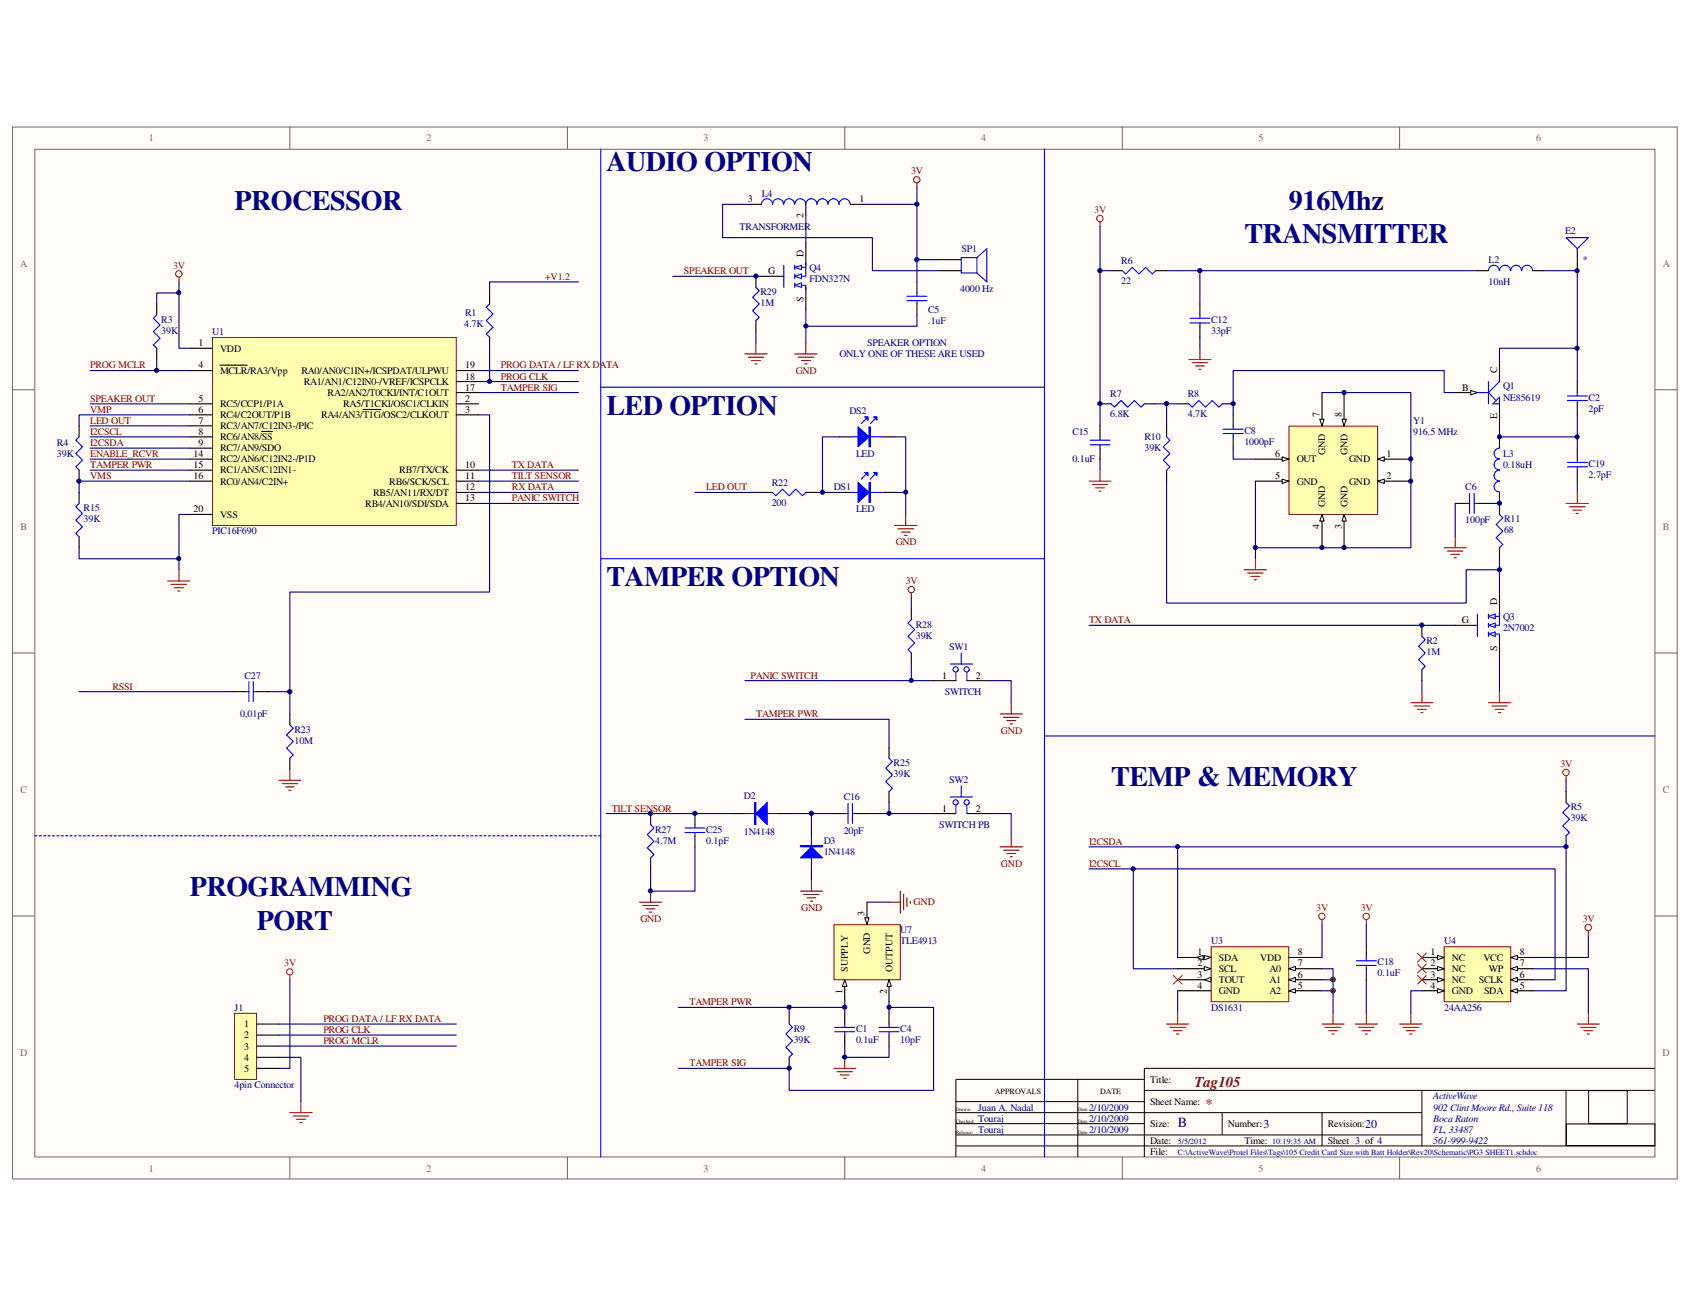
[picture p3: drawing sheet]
<svg xmlns="http://www.w3.org/2000/svg" width="279mm" height="216mm" viewBox="0 0 279 216" stroke-linecap="round" stroke-linejoin="round" font-family="sans-serif">
<path d="M2.1 21h275.2v173.9h-275.2z" fill="#fffcf8"/>
<path d="M2.1 21h275.2v173.9h-275.2z" fill="none" stroke="#696969" stroke-width=".17"/>
<path d="M5.8 24.7h267.8v166.6h-267.8z" fill="#fffcf8"/>
<g fill="none" stroke="#696969" stroke-width=".17">
<path d="M5.8 24.7h267.8v166.6h-267.8zM47.9 21v3.6M93.8 21v3.6M139.7 21v3.6M185.5 21v3.6M231.4 21v3.6M2.1 64.4h3.6M273.6 64.4h3.7M2.1 107.9h3.6M273.6 107.9h3.7M2.1 151.4h3.6M273.6 151.4h3.7"/>
<path d="M47.9 191.3v3.6M93.8 191.3v3.6M139.7 191.3v3.6M185.5 191.3v3.6M231.4 191.3v3.6"/>
</g>
<circle cx="220.4" cy="163.8" r=".35" fill="#000080"/>
<circle cx="220.4" cy="163.8" r=".35" fill="none" stroke="#000080" stroke-width=".17"/>
<circle cx="220.4" cy="161.9" r=".35" fill="#000080"/>
<circle cx="220.4" cy="161.9" r=".35" fill="none" stroke="#000080" stroke-width=".17"/>
<g fill="none" stroke="#000" stroke-width=".17">
<path d="M178.2 178.4v12.9M189.2 178.4h-31.2v12.9M273.6 176.6h-84.4v3.7M158 183.9h77.1M158 189.4h115.6M158 187.6h77.1M158 182.1h31.2M158 185.8h31.2M202.1 183.9v3.7M218.6 183.9v5.5M235.1 180.3v9.1M258.9 180.3h-69.7v11"/>
<path d="M259 185.8h14.6v3.6h-14.6zM262.6 180.3h6.4v5.5h-6.4zM273.6 180.3h-14.7v9.1"/>
</g>
<g fill="none" stroke="#000080" stroke-width=".18">
<path d="M198.4 44.7v5.5M198.4 55.8v1.8M181.9 75.9v1.8M192.9 66.8v3.6M203.9 74.1v1.8h3.7M260.8 79.5v1.9M240.6 83.2v5.5M246.1 83.2h1.8M235.1 112.5v1.8M247.9 108.8v5.5M194.7 140v18.3M218.6 152.8v5.5"/>
<path d="M194.7 163.8v3.7M218.6 162h1.8"/>
</g>
<path d="M192.9 70.4v1.8M192.9 77.7v1.8" fill="none" stroke="#000" stroke-width=".18"/>
<path d="M192.9 72.2l.5 .6-1.1 1.1 1.1 1.1-1.1 1.1 1.1 1.1-.5 .5" fill="none" stroke="#00f" stroke-width=".18"/>
<g fill="none" stroke="#bf0000" stroke-width=".18">
<path d="M181.9 36.7v.7M196.6 59.4h3.6M197.1 59.9h2.5M198.4 57.6v1.8M180 79.5h3.7M181.9 77.7v1.8M197.7 60.5h1.4M198.2 61h.3M180.6 80.1h2.5M181.1 80.6h1.5M181.7 81.2h.3M205.7 94.2h3.7"/>
<path d="M206.2 94.7h2.6M206.8 95.3h1.5M207.3 95.8h.4M207.6 92.4v1.8M238.8 90.6h3.6M239.3 91.1h2.6M239.9 91.7h1.4M240.4 92.2h.3M240.6 88.7v1.9M258.9 83.2h3.7M259.5 83.8h2.5M260 84.3h1.5"/>
<path d="M260.6 84.9h.3M260.8 81.4v1.8M233.3 116.2h3.6M233.8 116.7h2.5M234.4 117.3h1.4M234.9 117.8h.3M235.1 114.3v1.9M246.1 116.2h3.7M246.6 116.7h2.6M247.2 117.3h1.5M247.7 117.8h.4M247.9 114.3v1.9"/>
</g>
<circle cx="181.8" cy="36.1" r=".52" fill="none" stroke="#bf0000" stroke-width=".17"/>
<circle cx="220.4" cy="161.9" r=".35" fill="#800000"/>
<circle cx="220.4" cy="161.9" r=".35" fill="none" stroke="#800000" stroke-width=".17"/>
<path d="M218.6 163.8h1.8" fill="none" stroke="#000080" stroke-width=".18"/>
<circle cx="220.4" cy="163.8" r=".35" fill="#800000"/>
<circle cx="220.4" cy="163.8" r=".35" fill="none" stroke="#800000" stroke-width=".17"/>
<g fill="none" stroke="#bf0000" stroke-width=".17">
<circle cx="29.6" cy="45.3" r=".54"/>
<circle cx="258.9" cy="127.7" r=".52"/>
<circle cx="218.5" cy="151.5" r=".53"/>
<circle cx="225.9" cy="151.5" r=".52"/>
<circle cx="262.6" cy="153.3" r=".52"/>
<circle cx="47.9" cy="160.7" r=".52"/>
</g>
<g fill="none" stroke="#bf0000" stroke-width=".18">
<path d="M29.6 45.8v.8M27.7 96.1h3.7M28.3 96.6h2.6M28.8 97.2h1.5M29.4 97.7h.4M29.6 94.2v1.9M46.1 129h3.6M46.7 129.5h2.5M47.2 130.1h1.4M47.8 130.6h.3M47.9 127.2v1.8M258.9 128.3v.7"/>
<path d="M218.6 152.1v.7M225.9 152.1v.7M262.6 153.9v.7M47.9 161.2v.8M137.8 176.6h3.7M138.4 177.2h2.5M138.9 177.7h1.5M139.5 178.3h.3M139.7 174.8v1.8M192.9 169.3h3.7M193.4 169.8h2.6M194 170.4h1.5"/>
<path d="M194.5 170.9h.4M194.7 167.5v1.8M218.6 169.3h3.6M219.1 169.8h2.6M219.7 170.4h1.4M220.2 170.9h.4M220.4 167.5v1.8M224.1 169.3h3.7M224.6 169.8h2.6M225.2 170.4h1.4M225.7 170.9h.4M225.9 167.5v1.8"/>
<path d="M231.4 169.3h3.7M231.9 169.8h2.6M232.5 170.4h1.5M233 170.9h.4M233.3 167.5v1.8M260.8 169.3h3.6M261.3 169.8h2.6M261.9 170.4h1.4M262.4 170.9h.4M262.6 167.5v1.8M47.9 183.9h3.7M48.5 184.5h2.6"/>
<path d="M49 185h1.5M49.6 185.6h.4M49.7 182.1v1.8"/>
</g>
<g fill="none" stroke="#000080" stroke-width=".18">
<path d="M181.9 37.4v33M25.9 59.4v1.9M29.6 48.4h-3.7v1.8M29.6 46.6v11h1.8M192.9 44.7h51.4M255.3 44.7h5.5v12.9h-12.9v1.8M14.9 66.8h16.5M14.9 75.9h16.5M14.9 77.7h16.5M14.9 61.3h16.5M14.9 72.2h16.5M14.9 74.1h16.5"/>
<path d="M14.9 70.4h16.5M31.4 79.5h-18.3v1.9M31.4 68.6h-18.3v1.8M79.1 68.6h1.8v29.3h-33v20.1M79.1 77.7h16.5M79.1 61.3h16.5M79.1 63.1h16.5M79.1 79.5h16.5M79.1 64.9h16.5M192.9 79.5v20.2h49.5v-5.5h5.5M207.6 79.5v12.9M240.6 64.9h-1.8v-3.6h-34.9v7.3"/>
<path d="M247.9 70.4v1.8h12.9M260.8 68.6v5.5M13.1 90.6v1.8h16.5M31.4 85h-1.8v9.2M79.1 83.2h16.5M79.1 81.4h16.5M44.2 114.3h3.7M123.1 112.5h31.2M150.7 109.8v2.7M180 103.4h60.6M180 140h78.9v23.8h-5.5M258.9 129v1.9"/>
<path d="M180 143.6h77.1v18.4h-3.7M187.4 143.6v16.5h7.3M225.9 152.8v3.7M262.6 154.6v3.7h-9.2M46.1 174.8h3.6v7.3M46.1 169.3h29.3M46.1 171.1h29.3M46.1 172.9h29.3M47.9 162v14.6h-1.8M218.6 160.1h1.8v7.4M225.9 162v5.5M235.1 163.8h-1.8v3.7"/>
<path d="M253.4 160.1h9.2v7.4"/>
</g>
<path d="M25.9 50.2v1.9M25.9 57.6v1.8M13.1 70.4v1.8M13.1 77.7v1.8M13.1 81.4v1.8M13.1 88.7v1.9M150.7 100.6v1.8M150.7 107.9v1.9M130.5 167.5v1.8M130.5 174.8v1.8" fill="none" stroke="#000" stroke-width=".18"/>
<path d="M99.3 24.6v67.8h73.4M172.7 24.6v166.7M25.9 52.1l-.5 .5 1.1 1.1-1.1 1.1 1.1 1.1-1.1 1.1 .5 .6M13.1 72.2l-.6 .6 1.1 1.1-1.1 1.1 1.1 1.1-1.1 1.1 .6 .5M99.3 64h73.4M13.1 83.2l-.6 .6 1.1 1.1-1.1 1.1 1.1 1.1-1.1 1.1 .6 .5M99.3 92.4v98.9M150.7 102.4l-.6 .6 1.1 1.1-1.1 1.1 1.1 1.1-1.1 1.1 .6 .5M172.7 121.7h100.9M130.5 169.3l.5 .5-1.1 1.1 1.1 1.1-1.1 1.1 1.1 1.1-.5 .6" fill="none" stroke="#00f" stroke-width=".18"/>
<path d="M99.3 138.2h-93.6" fill="none" stroke="#00f" stroke-width=".18" stroke-dasharray=".4 .4"/>
<path d="M35.2 55.8h40.2v31.1h-40.2z" fill="#ffffb0"/>
<path d="M35.1 55.8h40.3v31.1h-40.3z" fill="none" stroke="#800000" stroke-width=".17"/>
<g fill="none" stroke="#000" stroke-width=".18">
<path d="M31.4 57.6h3.7M31.4 61.3h3.7M31.4 68.6h3.7M31.4 70.4h3.7M31.4 66.8h3.7M31.4 72.2h3.7M31.4 74.1h3.7M31.4 77.7h3.7M31.4 79.5h3.7M31.4 75.9h3.7M36.4 60.4h4.5M43.3 71.3h1.7"/>
<path d="M60 67.7h2.9M75.4 61.3h3.7M75.4 63.1h3.7M75.4 64.9h3.7M75.4 68.6h3.7M75.4 66.8h3.7M75.4 77.7h3.7M75.4 79.5h3.7M31.4 85h3.7M75.4 81.4h3.7M75.4 83.2h3.7"/>
</g>
<path d="M200.3 156.5h12.8v9.1h-12.8z" fill="#ffffb0"/>
<path d="M200.2 156.5h12.9v9.1h-12.9z" fill="none" stroke="#800000" stroke-width=".17"/>
<path d="M194.7 158.3h5.5" fill="none" stroke="#000" stroke-width=".18"/>
<path d="M199.1 157.9l1.1 .4-1.1 .4z" fill="#fffcf8"/>
<path d="M199.1 157.9l1.1 .4-1.1 .4z" fill="none" stroke="#000" stroke-width=".17"/>
<path d="M197.8 158.3l1.1-.4v.8z" fill="#fffcf8"/>
<path d="M197.8 158.3l1.1-.4v.8z" fill="none" stroke="#000" stroke-width=".17"/>
<path d="M194.7 160.1h5.5" fill="none" stroke="#000" stroke-width=".18"/>
<path d="M199.1 159.8l1.1 .3-1.1 .4z" fill="#fffcf8"/>
<path d="M199.1 159.8l1.1 .3-1.1 .4z" fill="none" stroke="#000" stroke-width=".17"/>
<path d="M194.7 162h5.5" fill="none" stroke="#000" stroke-width=".18"/>
<path d="M199.1 162l1.1-.4v.7z" fill="#fffcf8"/>
<path d="M199.1 162l1.1-.4v.7z" fill="none" stroke="#000" stroke-width=".17"/>
<path d="M194.7 163.8h5.5M213.1 163.8h5.5" fill="none" stroke="#000" stroke-width=".18"/>
<path d="M213.1 163.8l1.1-.4v.8z" fill="#fffcf8"/>
<path d="M213.1 163.8l1.1-.4v.8z" fill="none" stroke="#000" stroke-width=".17"/>
<path d="M213.1 162h5.5" fill="none" stroke="#000" stroke-width=".18"/>
<path d="M213.1 162l1.1-.4v.7z" fill="#fffcf8"/>
<path d="M213.1 162l1.1-.4v.7z" fill="none" stroke="#000" stroke-width=".17"/>
<path d="M213.1 160.1h5.5" fill="none" stroke="#000" stroke-width=".18"/>
<path d="M213.1 160.1l1.1-.3v.7z" fill="#fffcf8"/>
<path d="M213.1 160.1l1.1-.3v.7z" fill="none" stroke="#000" stroke-width=".17"/>
<path d="M213.1 158.3h5.5" fill="none" stroke="#000" stroke-width=".18"/>
<path d="M194 161.2l1.5 1.5M195.5 161.2l-1.5 1.5" fill="none" stroke="#f00" stroke-width=".17"/>
<path d="M238.8 156.5h11v9.1h-11z" fill="#ffffb0"/>
<path d="M238.8 156.5h11v9.1h-11z" fill="none" stroke="#800000" stroke-width=".17"/>
<path d="M235.1 158.3h3.7" fill="none" stroke="#000" stroke-width=".18"/>
<path d="M237.7 157.9l1.1 .4-1.1 .4z" fill="#fffcf8"/>
<path d="M237.7 157.9l1.1 .4-1.1 .4z" fill="none" stroke="#000" stroke-width=".17"/>
<path d="M235.1 160.1h3.7" fill="none" stroke="#000" stroke-width=".18"/>
<path d="M237.7 159.8l1.1 .3-1.1 .4z" fill="#fffcf8"/>
<path d="M237.7 159.8l1.1 .3-1.1 .4z" fill="none" stroke="#000" stroke-width=".17"/>
<path d="M235.1 162h3.7" fill="none" stroke="#000" stroke-width=".18"/>
<path d="M237.7 161.6l1.1 .4-1.1 .3z" fill="#fffcf8"/>
<path d="M237.7 161.6l1.1 .4-1.1 .3z" fill="none" stroke="#000" stroke-width=".17"/>
<path d="M235.1 163.8h3.7" fill="none" stroke="#000" stroke-width=".18"/>
<path d="M237.7 163.4l1.1 .4-1.1 .4z" fill="#fffcf8"/>
<path d="M237.7 163.4l1.1 .4-1.1 .4z" fill="none" stroke="#000" stroke-width=".17"/>
<path d="M249.8 163.8h3.6" fill="none" stroke="#000" stroke-width=".18"/>
<path d="M249.8 163.8l1.1-.4v.8z" fill="#fffcf8"/>
<path d="M249.8 163.8l1.1-.4v.8z" fill="none" stroke="#000" stroke-width=".17"/>
<path d="M249.8 162h3.6" fill="none" stroke="#000" stroke-width=".18"/>
<path d="M249.8 162l1.1-.4v.7z" fill="#fffcf8"/>
<path d="M249.8 162l1.1-.4v.7z" fill="none" stroke="#000" stroke-width=".17"/>
<path d="M249.8 160.1h3.6" fill="none" stroke="#000" stroke-width=".18"/>
<path d="M249.8 160.1l1.1-.3v.7z" fill="#fffcf8"/>
<path d="M249.8 160.1l1.1-.3v.7z" fill="none" stroke="#000" stroke-width=".17"/>
<path d="M249.8 158.3h3.6" fill="none" stroke="#000" stroke-width=".18"/>
<path d="M249.8 158.3l1.1-.4v.8z" fill="#fffcf8"/>
<path d="M249.8 158.3l1.1-.4v.8z" fill="none" stroke="#000" stroke-width=".17"/>
<path d="M234.4 159.4l1.4 1.5M234.4 157.6l1.4 1.4M235.8 159.4l-1.4 1.5M235.8 157.6l-1.4 1.4M234.4 161.2l1.4 1.5M235.8 161.2l-1.4 1.5" fill="none" stroke="#f00" stroke-width=".17"/>
<path d="M258.9 130.9v1.8M258.9 138.2v1.8M225.9 156.5v1.8M225.9 160.1v1.9" fill="none" stroke="#000" stroke-width=".18"/>
<path d="M258.9 132.7l.6 .5-1.1 1.1 1.1 1.1-1.1 1.1 1.1 1.1-.6 .6M224.2 159.6h3.3M224.2 158.8h3.3M225.9 158.3v.5M225.9 159.6v.5" fill="none" stroke="#00f" stroke-width=".18"/>
<path d="M213.1 70.5h14.7v14.5h-14.7z" fill="#ffffb0"/>
<path d="M213.1 70.4h14.7v14.6h-14.7z" fill="none" stroke="#800000" stroke-width=".17"/>
<path d="M227.8 75.9h5.5" fill="none" stroke="#000" stroke-width=".18"/>
<path d="M227.8 75.9l1.1-.4v.7z" fill="#fffcf8"/>
<path d="M227.8 75.9l1.1-.4v.7z" fill="none" stroke="#000" stroke-width=".17"/>
<path d="M227.8 79.5h5.5" fill="none" stroke="#000" stroke-width=".18"/>
<path d="M227.8 79.5l1.1-.3v.7z" fill="#fffcf8"/>
<path d="M227.8 79.5l1.1-.3v.7z" fill="none" stroke="#000" stroke-width=".17"/>
<path d="M222.2 85v5.6" fill="none" stroke="#000" stroke-width=".18"/>
<path d="M222.2 85l.4 1.1h-.7z" fill="#fffcf8"/>
<path d="M222.2 85l.4 1.1h-.7z" fill="none" stroke="#000" stroke-width=".17"/>
<path d="M218.6 85v5.6" fill="none" stroke="#000" stroke-width=".18"/>
<path d="M218.6 85l.3 1.1h-.7z" fill="#fffcf8"/>
<path d="M218.6 85l.3 1.1h-.7z" fill="none" stroke="#000" stroke-width=".17"/>
<path d="M207.6 79.5h5.5" fill="none" stroke="#000" stroke-width=".18"/>
<path d="M212 79.2l1.1 .3-1.1 .4z" fill="#fffcf8"/>
<path d="M212 79.2l1.1 .3-1.1 .4z" fill="none" stroke="#000" stroke-width=".17"/>
<path d="M207.6 75.9h5.5" fill="none" stroke="#000" stroke-width=".18"/>
<path d="M212 75.5l1.1 .4-1.1 .3z" fill="#fffcf8"/>
<path d="M212 75.5l1.1 .4-1.1 .3z" fill="none" stroke="#000" stroke-width=".17"/>
<path d="M218.6 64.9v5.5" fill="none" stroke="#000" stroke-width=".18"/>
<path d="M218.2 69.3h.7l-.3 1.1z" fill="#fffcf8"/>
<path d="M218.2 69.3h.7l-.3 1.1z" fill="none" stroke="#000" stroke-width=".17"/>
<path d="M222.2 64.9v5.5" fill="none" stroke="#000" stroke-width=".18"/>
<path d="M221.9 69.3h.7l-.4 1.1z" fill="#fffcf8"/>
<path d="M221.9 69.3h.7l-.4 1.1z" fill="none" stroke="#000" stroke-width=".17"/>
<path d="M260.8 57.6v5.5M218.6 64.9h14.7v25.7h-25.7M247.9 92.4v5.5" fill="none" stroke="#000080" stroke-width=".18"/>
<g fill="none" stroke="#000" stroke-width=".18">
<path d="M183.7 44.7h1.8M191.1 44.7h1.8M198.4 50.2v1.9M198.4 53.9v1.9M181.9 70.4v1.8M181.9 74.1v1.8M181.9 66.8h1.8M189.2 66.8h1.9M194.7 66.8h1.9M202.1 66.8h1.8M203.9 68.6v1.8M203.9 72.2v1.9"/>
<path d="M240.6 64.9h3.7M247.9 72.2v1.9M260.8 63.1v1.8M260.8 66.8v1.8M260.8 74.1v1.8M260.8 77.7v1.8M240.6 83.2h1.8M244.3 83.2h1.8M247.9 81.4v3.6M247.9 90.6v1.8M247.9 97.9v3.6M235.1 103.4v1.8"/>
<path d="M235.1 110.7v1.8M240.6 103.4h3.7M247.9 105.2v3.6"/>
</g>
<g fill="none" stroke="#00f" stroke-width=".18">
<path d="M185.5 44.7l.6 .6 1.1-1.1 1.1 1.1 1.1-1.1 1.1 1.1 .6-.6M196.7 53.4h3.3M196.7 52.6h3.3M198.4 52.1v.5M198.4 53.4v.5M180.2 73.5h3.3M180.2 72.8h3.3M181.9 72.2v.6M181.9 73.5v.6M183.7 66.8l.5 .5 1.1-1.1 1.1 1.1 1.1-1.1 1.1 1.1 .6-.5M196.6 66.8l.5 .5 1.1-1.1 1.1 1.1 1.1-1.1 1.1 1.1 .6-.5M202.2 71.7h3.3"/>
<path d="M202.2 71h3.3M203.9 70.4v.6M203.9 71.7v.5M247.9 79.5a.89 .89 0 0 0-.9 .9 .89 .89 0 0 0 .9 .9M247.9 77.7a.89 .89 0 0 0-.9 .9 .89 .89 0 0 0 .9 .9M247.9 75.9a.89 .89 0 0 0-.9 .9 .89 .89 0 0 0 .9 .9M247.9 74.1a.89 .89 0 0 0-.9 .9 .89 .89 0 0 0 .9 .9M259.1 66.2h3.3M259.1 65.4h3.3M259.1 77.2h3.3M259.1 76.5h3.3M260.8 64.9v.5"/>
<path d="M260.8 66.2v.6M260.8 75.9v.6M260.8 77.2v.5M242.4 83.2h.6M243 81.6v3.3M243.7 83.2h.6M243.7 81.6v3.3M247.9 85l.6 .6-1.1 1.1 1.1 1.1-1.1 1.1 1.1 1.1-.6 .6M235.1 105.2l.5 .5-1.1 1.1 1.1 1.1-1.1 1.2 1.1 1.1-.5 .5M244.3 101.5v3.7M246.1 104.8l1.1-.3v.7zM246.1 101.9l1.1-.4v.8z"/>
<path d="M246.1 103.4l1.1-.4v.7zM246.1 101.5v.8M246.1 103v.7M246.1 104.5v.7M247.2 104.8h.7v.8M247.9 101.2v.7h-.7M247.9 101.9v1.5h-.7"/>
</g>
<path d="M243.2 64.6l1.1 .3-1.1 .4z" fill="#fffcf8"/>
<path d="M243.2 64.6l1.1 .3-1.1 .4z" fill="none" stroke="#000" stroke-width=".17"/>
<path d="M244.3 44.7h1.8M247.9 59.4v3.7M253.4 44.7h1.9M247.9 66.8v3.6M38.7 114.3h1.9M42.4 114.3h1.8M47.9 118v1.8M47.9 125.3v1.9" fill="none" stroke="#000" stroke-width=".18"/>
<g fill="none" stroke="#00f" stroke-width=".18">
<path d="M246.1 44.7a.89 .89 0 0 1 .9-.8 .89 .89 0 0 1 .9 .8M247.9 44.7a.91 .91 0 0 1 .9-.8 .91 .91 0 0 1 .9 .8M249.8 44.7a.89 .89 0 0 1 .9-.8 .89 .89 0 0 1 .8 .8M251.6 44.7a.89 .89 0 0 1 .9-.8 .89 .89 0 0 1 .9 .8M244.3 64.9h1.8M246.1 64.9l1.3 1.3M246.1 63.1v3.7M246.8 66.8l1.1-1.1v1.1zM247.9 63.1l-1.8 1.8M40.6 114.3h.5M41.1 112.7v3.3M41.9 114.3h.5"/>
<path d="M41.9 112.7v3.3M47.9 119.8l.6 .6-1.1 1.1 1.1 1.1-1.1 1.1 1.1 1.1-.6 .5"/>
</g>
<path d="M38.8 167.6h3.6v10.8h-3.6z" fill="#ffffb0"/>
<path d="M38.8 167.5h3.6v10.9h-3.6z" fill="none" stroke="#800000" stroke-width=".17"/>
<path d="M138.7 81.4h1.9M146.1 81.4h1.8M42.4 169.3h3.7M42.4 171.1h3.7M42.4 172.9h3.7M42.4 174.8h3.7M42.4 176.6h3.7M147 167.5v1.8M147 171.1v1.8" fill="none" stroke="#000" stroke-width=".18"/>
<path d="M143.1 78.4l-.7 .8M144.6 78.4l-.7 .8M140.6 81.4h5.5M145.3 170.6h3.3M145.3 169.8h3.3M147 169.3v.5M147 170.6v.5" fill="none" stroke="#00f" stroke-width=".18"/>
<path d="M181.9 44.7h1.8M191.1 66.8h3.6M147 166.5h7.3v13.8h-23.8v-3.7h-18.4" fill="none" stroke="#000080" stroke-width=".18"/>
<path d="M141.9 79.8l1.8 1.6-1.8 1.7z" fill="#00f"/>
<path d="M141.9 79.8l1.8 1.6-1.8 1.7zM143.7 79.8h.2v3.3h-.2z" fill="none" stroke="#00f" stroke-width=".18"/>
<path d="M143.8 79.8v3.3" fill="none" stroke="#00f" stroke-width=".21"/>
<path d="M144.4 78.1h.6v.6z" fill="#00f"/>
<path d="M144.4 78.1h.6v.6z" fill="none" stroke="#00f" stroke-width=".18"/>
<path d="M143 78.1h.5v.6z" fill="#00f"/>
<g fill="none" stroke="#00f" stroke-width=".18">
<path d="M143 78.1h.5v.6zM127.7 81.4l.6 .6 1.1-1.1 1.1 1.1 1.1-1.1 1.1 1.1 .5-.6M157.1 109.8h3.7M158 111.2v1.3M158.9 107.9v1.9M159.9 111.2v1.3M113.2 137.6h3.3M113.2 136.9h3.3M114.9 136.3v.6M114.9 137.6v.6M132.3 139.8h3.7v.2h-3.7zM134.2 138.2v5.4"/>
<path d="M139.7 134.5h.5M140.2 132.8v3.3M140.9 134.5h.6M140.9 132.8v3.3M147 125.3l.5 .6-1.1 1.1 1.1 1.1-1.1 1.1 1.1 1.1-.5 .6M157.1 131.7h3.7M158 133.1v1.4M158.9 129.9v1.8M159.9 133.1v1.4"/>
<circle cx="158" cy="110.7" r=".42"/>
<circle cx="159.8" cy="110.7" r=".42"/>
<circle cx="158" cy="132.6" r=".43"/>
<circle cx="159.8" cy="132.6" r=".43"/>
</g>
<g fill="none" stroke="#000" stroke-width=".18">
<path d="M125.9 81.4h1.8M133.2 81.4h1.9M154.3 112.5h3.7M159.9 112.5h3.6M114.9 134.5v1.8M114.9 138.2v1.8M134.2 136.3v1.9M137.8 134.5h1.9M141.5 134.5h1.8M147 123.5v1.8M147 130.9v1.8M154.3 134.5h3.7"/>
<path d="M159.9 134.5h3.6M134.2 143.6v1.9"/>
</g>
<path d="M114.9 81.4h11M135.1 81.4h3.6M147.9 81.4h1.8v3.6M123.1 118.9h23.9v4.6M163.5 112.5h3.7v3.7M143.3 134.5h11M147 132.7v1.8M163.5 134.5h3.7v3.7" fill="none" stroke="#000080" stroke-width=".18"/>
<g fill="none" stroke="#800000" stroke-width=".18">
<path d="M147.9 86.9h3.7M148.5 87.4h2.5M149 88h1.5M149.6 88.5h.3M149.7 85v1.9M165.4 118h3.6M165.9 118.6h2.6M166.5 119.1h1.4M167 119.7h.4M167.2 116.2v1.8M165.4 140h3.6M167.2 138.2v1.8"/>
<path d="M165.9 140.5h2.6M166.5 141.1h1.4M167 141.6h.4"/>
</g>
<path d="M132.3 139.9h3.7" fill="none" stroke="#00f" stroke-width=".21"/>
<path d="M132.3 141.8l1.9-1.8 1.8 1.8z" fill="#00f"/>
<path d="M123.1 134.5h5.6M124.8 132.7h.2v3.6h-.2zM132.3 141.8l1.9-1.8 1.8 1.8z" fill="none" stroke="#00f" stroke-width=".18"/>
<path d="M121.3 134.5h1.8M128.7 134.5h1.8" fill="none" stroke="#000" stroke-width=".18"/>
<path d="M124.9 132.7v3.6" fill="none" stroke="#00f" stroke-width=".17"/>
<path d="M125 134.5l1.8-1.8v3.6z" fill="#00f"/>
<path d="M107.6 136.3l.5 .6-1.1 1.1 1.1 1.1-1.1 1.1 1.1 1.1-.5 .5M125 134.5l1.8-1.8v3.6z" fill="none" stroke="#00f" stroke-width=".18"/>
<path d="M107.6 134.5v1.8M107.6 141.8v1.8" fill="none" stroke="#000" stroke-width=".18"/>
<path d="M100.2 134.5h21.1M114.9 140v7.3h-7.3v-3.7M130.5 134.5h7.3M134.2 134.5v1.8" fill="none" stroke="#000080" stroke-width=".18"/>
<path d="M105.7 149.1h3.7M106.3 149.7h2.5M106.8 150.2h1.5M107.4 150.8h.3M107.6 147.3v1.8M132.3 147.3h3.7M132.9 147.9h2.5M133.4 148.4h1.5M134 149h.3M134.2 145.5v1.8" fill="none" stroke="#800000" stroke-width=".18"/>
<path d="M137.9 152.9h10.9v9.1h-10.9z" fill="#ffffb0"/>
<path d="M137.9 152.9h10.9v9.1h-10.9z" fill="none" stroke="#800000" stroke-width=".17"/>
<path d="M139.7 162v3.6" fill="none" stroke="#000" stroke-width=".18"/>
<path d="M139.7 162l.3 1.1h-.7z" fill="#fffcf8"/>
<path d="M139.7 162l.3 1.1h-.7z" fill="none" stroke="#000" stroke-width=".17"/>
<path d="M147 162v3.6" fill="none" stroke="#000" stroke-width=".18"/>
<path d="M147 162l.4 1.1h-.8z" fill="#fffcf8"/>
<path d="M147 162l.4 1.1h-.8z" fill="none" stroke="#000" stroke-width=".17"/>
<path d="M143.3 149.1v3.7" fill="none" stroke="#000" stroke-width=".18"/>
<path d="M143 151.7h.7l-.4 1.1z" fill="#fffcf8"/>
<path d="M143 151.7h.7l-.4 1.1z" fill="none" stroke="#000" stroke-width=".17"/>
<path d="M260.8 41.1v3.6M138.7 72.2h1.9M146.1 72.2h1.8M139.7 167.5v1.8M139.7 171.1v1.8" fill="none" stroke="#000" stroke-width=".18"/>
<path d="M258.9 39.3h3.7l-1.8 1.8zM140.6 72.2h5.5M143.1 69.3l-.7 .7M144.6 69.3l-.7 .7M138 170.6h3.3M138 169.8h3.3M139.7 169.3v.5M139.7 170.6v.5" fill="none" stroke="#00f" stroke-width=".18"/>
<path d="M150.7 98.8v1.8M143.3 149.1h3.7M112.1 166.5h27.6M130.5 166.5v1M139.7 172.9v1.9h7.3v-1.9M139.7 165.6v1.9M147 165.6v1.9" fill="none" stroke="#000080" stroke-width=".18"/>
<path d="M150.7 98v.8M147 149.1h1.8M148.8 147.3v3.7M149.4 147.9v2.5M149.9 148.4v1.5M150.5 149v.3" fill="none" stroke="#800000" stroke-width=".18"/>
<circle cx="150.7" cy="97.5" r=".52" fill="none" stroke="#800000" stroke-width=".17"/>
<path d="M141.9 70.6l1.8 1.6-1.8 1.7z" fill="#00f"/>
<path d="M141.9 70.6l1.8 1.6-1.8 1.7zM143.7 70.6h.2v3.3h-.2z" fill="none" stroke="#00f" stroke-width=".18"/>
<path d="M143.8 70.6v3.3" fill="none" stroke="#00f" stroke-width=".21"/>
<path d="M144.4 68.9h.6v.6z" fill="#00f"/>
<path d="M144.4 68.9h.6v.6z" fill="none" stroke="#00f" stroke-width=".18"/>
<path d="M143 68.9h.5v.6z" fill="#00f"/>
<g fill="none" stroke="#00f" stroke-width=".18">
<path d="M125.9 33.8a.91 .91 0 0 1 .9-.9 .91 .91 0 0 1 .9 .9 .91 .91 0 0 1 .9-.9 .91 .91 0 0 1 .9 .9M129.6 33.8a.89 .89 0 0 1 .9-.9 .89 .89 0 0 1 .9 .9M131.4 33.8a.91 .91 0 0 1 .9-.9 .91 .91 0 0 1 .9 .9 .91 .91 0 0 1 .9-.9 .91 .91 0 0 1 .9 .9M135.1 33.8a.9 .9 0 0 1 .9-.9 .9 .9 0 0 1 .9 .9M136.9 33.8a.91 .91 0 0 1 .9-.9 .91 .91 0 0 1 .9 .9 .91 .91 0 0 1 .9-.9 .91 .91 0 0 1 .9 .9M80.9 50.2l-.5 .6 1.1 1.1-1.1 1.1 1.1 1.1-1.1 1.1 .5 .6M125 47.5l.5 .5-1.1 1.1 1.1 1.1-1.1 1.2 1.1 1.1-.5 .5M129.6 43.9v3.6M131.4 47.2l1.1-.4v.7zM131.4 44.2l1.1-.3v.7zM131.4 45.7l1.1-.4v.8zM131.4 43.9v.7"/>
<path d="M131.4 45.3v.8M131.4 46.8v.7M132.5 47.2h.7v.7M133.2 43.5v.7h-.7M133.2 44.2v1.5h-.7M149.9 49.7h3.3M149.9 49h3.3M151.6 48.4v.6M151.6 49.7v.5M161.5 42.6l1.7-1.5v5.5l-1.7-1.5M161.5 42.6v2.5M161.5 42.6h-2.6v2.5h2.6"/>
<path d="M143 68.9h.5v.6z"/>
</g>
<g fill="none" stroke="#000080" stroke-width=".18">
<path d="M124.1 33.8h-4.6v5.5h24.7v5.4h11.1M133.2 35.6v4.6M142.4 33.8h9.2M151.6 31v11.9h3.7M80.9 57.6v5.5M95.6 46.6h-14.7v1.8M111.2 45.7h14.7M125 54.8v1.9M133.2 51.2v2.7M151.6 52.1v1.8h-18.4v2.8M151.6 42.9v3.7M138.7 72.2h-2.7v9.2"/>
<path d="M147.9 72.2h1.8v9.2M13.1 114.3h25.6"/>
</g>
<g fill="none" stroke="#000" stroke-width=".18">
<path d="M124.1 33.8h1.8M133.2 33.8v1.8M140.6 33.8h1.8M80.9 48.4v1.8M80.9 55.8v1.8M125 45.7v1.8M125 53v1.8M125.9 45.7h3.7M133.2 40.2v3.7M133.2 47.5v3.7M151.6 46.6v1.8M151.6 50.2v1.9"/>
<path d="M155.3 42.9h3.6M155.3 44.7h3.6"/>
</g>
<circle cx="151.6" cy="29.7" r=".53" fill="none" stroke="#800000" stroke-width=".17"/>
<path d="M151.6 30.3v.7M131.4 58.5h3.7M132 59.1h2.5M132.5 59.6h1.5M133.2 56.7v1.8M133.1 60.2h.3" fill="none" stroke="#800000" stroke-width=".18"/>
<path d="M123.1 58.5h3.7M123.7 59.1h2.6M124.2 59.6h1.5M125 56.7v1.8M124.8 60.2h.4" fill="none" stroke="#bf0000" stroke-width=".18"/>
<circle cx="13" cy="79.5" r=".34" fill="#000080"/>
<circle cx="13" cy="79.5" r=".34" fill="none" stroke="#000080" stroke-width=".17"/>
<circle cx="25.9" cy="61.2" r=".34" fill="#000080"/>
<circle cx="25.9" cy="61.2" r=".34" fill="none" stroke="#000080" stroke-width=".17"/>
<circle cx="29.6" cy="92.3" r=".34" fill="#000080"/>
<circle cx="29.6" cy="92.3" r=".34" fill="none" stroke="#000080" stroke-width=".17"/>
<circle cx="29.6" cy="48.4" r=".34" fill="#000080"/>
<circle cx="29.6" cy="48.4" r=".34" fill="none" stroke="#000080" stroke-width=".17"/>
<circle cx="47.9" cy="114.3" r=".35" fill="#000080"/>
<circle cx="47.9" cy="114.3" r=".35" fill="none" stroke="#000080" stroke-width=".17"/>
<circle cx="80.9" cy="63" r=".34" fill="#000080"/>
<circle cx="80.9" cy="63" r=".34" fill="none" stroke="#000080" stroke-width=".17"/>
<circle cx="107.5" cy="147.3" r=".34" fill="#000080"/>
<circle cx="107.5" cy="147.3" r=".34" fill="none" stroke="#000080" stroke-width=".17"/>
<circle cx="107.5" cy="134.5" r=".34" fill="#000080"/>
<circle cx="107.5" cy="134.5" r=".34" fill="none" stroke="#000080" stroke-width=".17"/>
<circle cx="114.9" cy="134.5" r=".35" fill="#000080"/>
<circle cx="114.9" cy="134.5" r=".35" fill="none" stroke="#000080" stroke-width=".17"/>
<circle cx="125" cy="45.6" r=".34" fill="#000080"/>
<circle cx="125" cy="45.6" r=".34" fill="none" stroke="#000080" stroke-width=".17"/>
<circle cx="130.5" cy="176.6" r=".34" fill="#000080"/>
<circle cx="130.5" cy="176.6" r=".34" fill="none" stroke="#000080" stroke-width=".17"/>
<circle cx="130.5" cy="166.5" r=".34" fill="#000080"/>
<circle cx="130.5" cy="166.5" r=".34" fill="none" stroke="#000080" stroke-width=".17"/>
<circle cx="133.2" cy="53.9" r=".34" fill="#000080"/>
<circle cx="133.2" cy="53.9" r=".34" fill="none" stroke="#000080" stroke-width=".17"/>
<circle cx="134.1" cy="134.5" r=".35" fill="#000080"/>
<circle cx="134.1" cy="134.5" r=".35" fill="none" stroke="#000080" stroke-width=".17"/>
<circle cx="136" cy="81.4" r=".34" fill="#000080"/>
<circle cx="136" cy="81.4" r=".34" fill="none" stroke="#000080" stroke-width=".17"/>
<circle cx="139.7" cy="174.8" r=".34" fill="#000080"/>
<circle cx="139.7" cy="174.8" r=".34" fill="none" stroke="#000080" stroke-width=".17"/>
<circle cx="139.6" cy="166.5" r=".35" fill="#000080"/>
<circle cx="139.6" cy="166.5" r=".35" fill="none" stroke="#000080" stroke-width=".17"/>
<circle cx="147" cy="166.5" r=".34" fill="#000080"/>
<circle cx="147" cy="166.5" r=".34" fill="none" stroke="#000080" stroke-width=".17"/>
<circle cx="147" cy="134.5" r=".34" fill="#000080"/>
<circle cx="147" cy="134.5" r=".34" fill="none" stroke="#000080" stroke-width=".17"/>
<circle cx="149.7" cy="81.4" r=".33" fill="#000080"/>
<circle cx="149.7" cy="81.4" r=".33" fill="none" stroke="#000080" stroke-width=".17"/>
<circle cx="150.7" cy="112.5" r=".34" fill="#000080"/>
<circle cx="150.7" cy="112.5" r=".34" fill="none" stroke="#000080" stroke-width=".17"/>
<circle cx="151.6" cy="42.9" r=".35" fill="#000080"/>
<circle cx="151.6" cy="42.9" r=".35" fill="none" stroke="#000080" stroke-width=".17"/>
<circle cx="151.6" cy="33.7" r=".35" fill="#000080"/>
<circle cx="151.6" cy="33.7" r=".35" fill="none" stroke="#000080" stroke-width=".17"/>
<circle cx="181.9" cy="66.7" r=".34" fill="#000080"/>
<circle cx="181.9" cy="66.7" r=".34" fill="none" stroke="#000080" stroke-width=".17"/>
<circle cx="181.9" cy="44.7" r=".35" fill="#000080"/>
<circle cx="181.9" cy="44.7" r=".35" fill="none" stroke="#000080" stroke-width=".17"/>
<circle cx="187.4" cy="143.6" r=".35" fill="#000080"/>
<circle cx="187.4" cy="143.6" r=".35" fill="none" stroke="#000080" stroke-width=".17"/>
<circle cx="192.9" cy="66.7" r=".34" fill="#000080"/>
<circle cx="192.9" cy="66.7" r=".34" fill="none" stroke="#000080" stroke-width=".17"/>
<circle cx="194.7" cy="140" r=".34" fill="#000080"/>
<circle cx="194.7" cy="140" r=".34" fill="none" stroke="#000080" stroke-width=".17"/>
<circle cx="198.4" cy="44.7" r=".35" fill="#000080"/>
<circle cx="198.4" cy="44.7" r=".35" fill="none" stroke="#000080" stroke-width=".17"/>
<circle cx="203.9" cy="66.7" r=".34" fill="#000080"/>
<circle cx="203.9" cy="66.7" r=".34" fill="none" stroke="#000080" stroke-width=".17"/>
<circle cx="207.5" cy="90.5" r=".35" fill="#000080"/>
<circle cx="207.5" cy="90.5" r=".35" fill="none" stroke="#000080" stroke-width=".17"/>
<circle cx="218.6" cy="90.5" r=".35" fill="#000080"/>
<circle cx="218.6" cy="90.5" r=".35" fill="none" stroke="#000080" stroke-width=".17"/>
<circle cx="222.2" cy="90.5" r=".34" fill="#000080"/>
<circle cx="222.2" cy="90.5" r=".34" fill="none" stroke="#000080" stroke-width=".17"/>
<circle cx="222.2" cy="64.9" r=".34" fill="#000080"/>
<circle cx="222.2" cy="64.9" r=".34" fill="none" stroke="#000080" stroke-width=".17"/>
<circle cx="233.2" cy="79.5" r=".34" fill="#000080"/>
<circle cx="233.2" cy="79.5" r=".34" fill="none" stroke="#000080" stroke-width=".17"/>
<circle cx="233.2" cy="75.9" r=".34" fill="#000080"/>
<circle cx="233.2" cy="75.9" r=".34" fill="none" stroke="#000080" stroke-width=".17"/>
<circle cx="235.1" cy="103.3" r=".35" fill="#000080"/>
<circle cx="235.1" cy="103.3" r=".35" fill="none" stroke="#000080" stroke-width=".17"/>
<circle cx="247.9" cy="94.2" r=".34" fill="#000080"/>
<circle cx="247.9" cy="94.2" r=".34" fill="none" stroke="#000080" stroke-width=".17"/>
<circle cx="247.9" cy="83.2" r=".34" fill="#000080"/>
<circle cx="247.9" cy="83.2" r=".34" fill="none" stroke="#000080" stroke-width=".17"/>
<circle cx="247.9" cy="72.2" r=".34" fill="#000080"/>
<circle cx="247.9" cy="72.2" r=".34" fill="none" stroke="#000080" stroke-width=".17"/>
<circle cx="258.9" cy="140" r=".34" fill="#000080"/>
<circle cx="258.9" cy="140" r=".34" fill="none" stroke="#000080" stroke-width=".17"/>
<circle cx="260.7" cy="72.2" r=".34" fill="#000080"/>
<circle cx="260.7" cy="72.2" r=".34" fill="none" stroke="#000080" stroke-width=".17"/>
<circle cx="260.7" cy="57.6" r=".34" fill="#000080"/>
<circle cx="260.7" cy="57.6" r=".34" fill="none" stroke="#000080" stroke-width=".17"/>
<circle cx="260.7" cy="44.7" r=".34" fill="#000080"/>
<circle cx="260.7" cy="44.7" r=".34" fill="none" stroke="#000080" stroke-width=".17"/>
<g font-size="4.6" fill="#000080">
<text x="100.2" y="28.2">AUDIO OPTION</text>
<text x="38.8" y="34.7">PROCESSOR</text>
<text x="213.1" y="34.7">916Mhz</text>
<text x="205.7" y="40.1">TRANSMITTER</text>
<text x="100.2" y="68.5">LED OPTION</text>
<text x="100.2" y="96.9">TAMPER OPTION</text>
<text x="183.7" y="129.9">TEMP &amp; MEMORY</text>
<text x="31.4" y="148.2">PROGRAMMING</text>
<text x="42.5" y="153.7">PORT</text>
</g>
<g font-size="2.5" fill="#800000">
<text x="197.5" y="179.7">Tag105</text>
<text x="199.3" y="183.4">*</text>
</g>
<text font-size="2.3" fill="#000080" x="194.7" y="186.4">B</text>
<g font-size="2" fill="#000080">
<text x="208.9" y="186.4">3</text>
<text x="225.7" y="186.4">20</text>
</g>
<g font-size="1.7" fill="#696969">
<text x="24.6" y="23.4">1</text>
<text x="70.5" y="23.4">2</text>
<text x="116.3" y="23.4">3</text>
<text x="162.2" y="23.4">4</text>
<text x="208.1" y="23.4">5</text>
<text x="254" y="23.4">6</text>
<text x="3.3" y="44.2">A</text>
<text x="274.9" y="44.2">A</text>
<text x="3.4" y="87.6">B</text>
<text x="274.9" y="87.6">B</text>
<text x="3.4" y="131.1">C</text>
<text x="274.9" y="131.1">C</text>
<text x="3.3" y="174.6">D</text>
<text x="274.9" y="174.6">D</text>
<text x="24.6" y="193.7">1</text>
<text x="70.5" y="193.7">2</text>
<text x="116.3" y="193.7">3</text>
<text x="162.2" y="193.7">4</text>
<text x="208.1" y="193.7">5</text>
<text x="254" y="193.7">6</text>
</g>
<g font-size="1.7" fill="#800000">
<text x="150.6" y="28.8">3V</text>
<text x="90.1" y="46.2">+V1.2</text>
<text x="113.1" y="45.3">SPEAKER OUT</text>
<text x="14.9" y="60.9">PROG MCLR</text>
<text x="82.8" y="60.9">PROG DATA / LF RX DATA</text>
<text x="82.8" y="64.6">TAMPER SIG</text>
<text x="82.8" y="62.7">PROG CLK</text>
<text x="131.6" y="61.8">GND</text>
<text x="14.9" y="68.2">VMP</text>
<text x="14.9" y="66.4">SPEAKER OUT</text>
<text x="14.9" y="71.9">I2CSCL</text>
<text x="14.9" y="70.1">LED OUT</text>
<text x="14.9" y="75.6">ENABLE_RCVR</text>
<text x="14.9" y="73.7">I2CSDA</text>
<text x="14.9" y="77.4">TAMPER PWR</text>
<text x="84.6" y="77.4">TX DATA</text>
<text x="14.9" y="79.2">VMS</text>
<text x="84.6" y="79.2">TILT SENSOR</text>
<text x="84.6" y="81">RX DATA</text>
<text x="84.6" y="82.9">PANIC SWITCH</text>
<text x="116.8" y="81">LED OUT</text>
<text x="148.1" y="90.2">GND</text>
<text x="149.7" y="96.6">3V</text>
<text x="180" y="103">TX DATA</text>
<text x="124.1" y="112.2">PANIC SWITCH</text>
<text x="18.6" y="114">RSSI</text>
<text x="125" y="118.6">TAMPER PWR</text>
<text x="165.5" y="121.3">GND</text>
<text x="101.1" y="134.2">TILT SENSOR</text>
<text x="165.5" y="143.3">GND</text>
<text x="180" y="139.6">I2CSDA</text>
<text x="180" y="143.3">I2CSCL</text>
<text x="151" y="149.7">GND</text>
<text x="105.9" y="152.4">GND</text>
<text x="132.5" y="150.6">GND</text>
<text x="114" y="166.2">TAMPER PWR</text>
<text x="53.5" y="169">PROG DATA / LF RX DATA</text>
<text x="53.5" y="172.6">PROG MCLR</text>
<text x="53.5" y="170.8">PROG CLK</text>
<text x="114" y="176.3">TAMPER SIG</text>
</g>
<g font-size="1.7">
<text x="123.7" y="33.4">3</text>
<text x="142.1" y="33.4">1</text>
<text x="132.8" y="36.1" transform="rotate(-90 132.8 36.1)">2</text>
<text x="127" y="45.3">G</text>
<text x="132.8" y="42.4" transform="rotate(-90 132.8 42.4)">D</text>
<text x="132.8" y="50" transform="rotate(-90 132.8 50)">S</text>
<text x="32.8" y="57.2">1</text>
<text x="36.4" y="58.2">VDD</text>
<text x="32.8" y="60.9">4</text>
<text x="36.4" y="61.8">MCLR/RA3/Vpp</text>
<text x="49.8" y="61.8">RA0/AN0/C1IN+/ICSPDAT/ULPWU</text>
<text x="50.2" y="63.6">RA1/AN1/C12IN0-/VREF/ICSPCLK</text>
<text x="54.1" y="65.5">RA2/AN2/T0CKI/INT/C1OUT</text>
<text x="76.9" y="62.7">18</text>
<text x="76.9" y="60.9">19</text>
<text x="76.9" y="64.6">17</text>
<text x="241.7" y="64.6">B</text>
<text x="247.5" y="61.6" transform="rotate(-90 247.5 61.6)">C</text>
<text x="32.8" y="70.1">7</text>
<text x="32.8" y="66.4">5</text>
<text x="32.8" y="68.2">6</text>
<text x="32.8" y="71.9">8</text>
<text x="36.4" y="71">RC3/AN7/C12IN3-/PIC</text>
<text x="36.4" y="67.3">RC5/CCP1/P1A</text>
<text x="36.4" y="69.1">RC4/C2OUT/P1B</text>
<text x="53.1" y="69.1">RA4/AN3/T1G/OSC2/CLKOUT</text>
<text x="56.7" y="67.3">RA5/T1CKI/OSC1/CLKIN</text>
<text x="76.9" y="68.2">3</text>
<text x="76.9" y="66.4">2</text>
<text x="218.1" y="69" transform="rotate(-90 218.1 69)">7</text>
<text x="221.8" y="69" transform="rotate(-90 221.8 69)">8</text>
<text x="247.5" y="69.2" transform="rotate(-90 247.5 69.2)">E</text>
<text x="32" y="75.6">14</text>
<text x="32" y="77.4">15</text>
<text x="32.8" y="73.7">9</text>
<text x="36.4" y="72.8">RC6/AN8/SS</text>
<text x="36.4" y="74.6">RC7/AN9/SDO</text>
<text x="36.4" y="76.5">RC2/AN6/C12IN2-/P1D</text>
<text x="76.9" y="77.4">10</text>
<text x="210.8" y="75.6">6</text>
<text x="214.4" y="76.5">OUT</text>
<text x="219.1" y="75.3" transform="rotate(-90 219.1 75.3)">GND</text>
<text x="222.8" y="75.3" transform="rotate(-90 222.8 75.3)">GND</text>
<text x="223.1" y="76.5">GND</text>
<text x="229.2" y="75.6">1</text>
<text x="32" y="79.2">16</text>
<text x="36.4" y="80.1">RC0/AN4/C2IN+</text>
<text x="36.4" y="78.3">RC1/AN5/C12IN1-</text>
<text x="60.4" y="83.8">RB4/AN10/SDI/SDA</text>
<text x="61.7" y="82">RB5/AN11/RX/DT</text>
<text x="64.3" y="80.1">RB6/SCK/SCL</text>
<text x="66" y="78.3">RB7/TX/CK</text>
<text x="76.9" y="81">12</text>
<text x="76.9" y="82.9">13</text>
<text x="76.9" y="79.2">11</text>
<text x="210.8" y="79.2">5</text>
<text x="214.4" y="80.1">GND</text>
<text x="219.1" y="83.8" transform="rotate(-90 219.1 83.8)">GND</text>
<text x="222.8" y="83.8" transform="rotate(-90 222.8 83.8)">GND</text>
<text x="223.1" y="80.1">GND</text>
<text x="229.2" y="79.2">2</text>
<text x="32" y="84.7">20</text>
<text x="36.4" y="85.6">VSS</text>
<text x="218.1" y="87.4" transform="rotate(-90 218.1 87.4)">4</text>
<text x="221.8" y="87.4" transform="rotate(-90 221.8 87.4)">3</text>
<text x="247.5" y="100.1" transform="rotate(-90 247.5 100.1)">D</text>
<text x="241.7" y="103">G</text>
<text x="247.5" y="107.6" transform="rotate(-90 247.5 107.6)">S</text>
<text x="155.7" y="112.2">1</text>
<text x="161.3" y="112.2">2</text>
<text x="155.7" y="134.2">1</text>
<text x="161.3" y="134.2">2</text>
<text x="142.9" y="151.4" transform="rotate(-90 142.9 151.4)">3</text>
<text x="140.2" y="160.7" transform="rotate(-90 140.2 160.7)">SUPPLY</text>
<text x="143.8" y="157.6" transform="rotate(-90 143.8 157.6)">GND</text>
<text x="147.5" y="160.7" transform="rotate(-90 147.5 160.7)">OUTPUT</text>
<text x="198" y="157.9">1</text>
<text x="198" y="159.8">2</text>
<text x="198" y="161.6">3</text>
<text x="201.5" y="158.9">SDA</text>
<text x="201.5" y="160.7">SCL</text>
<text x="208.4" y="158.9">VDD</text>
<text x="209.9" y="160.7">A0</text>
<text x="214.5" y="161.6">6</text>
<text x="214.5" y="159.8">7</text>
<text x="214.5" y="157.9">8</text>
<text x="236.5" y="157.9">1</text>
<text x="236.5" y="159.8">2</text>
<text x="236.5" y="161.6">3</text>
<text x="240" y="158.9">NC</text>
<text x="240" y="160.7">NC</text>
<text x="245.2" y="158.9">VCC</text>
<text x="246.1" y="160.7">WP</text>
<text x="251.2" y="161.6">6</text>
<text x="251.2" y="159.8">7</text>
<text x="251.2" y="157.9">8</text>
<text x="139.3" y="164.3" transform="rotate(-90 139.3 164.3)">1</text>
<text x="146.6" y="164.3" transform="rotate(-90 146.6 164.3)">2</text>
<text x="198" y="163.4">4</text>
<text x="201.5" y="162.5">TOUT</text>
<text x="201.5" y="164.3">GND</text>
<text x="209.9" y="164.3">A2</text>
<text x="209.9" y="162.5">A1</text>
<text x="214.5" y="163.4">5</text>
<text x="236.5" y="163.4">4</text>
<text x="240" y="162.5">NC</text>
<text x="240" y="164.3">GND</text>
<text x="244.5" y="162.5">SCLK</text>
<text x="245.4" y="164.3">SDA</text>
<text x="251.2" y="163.4">5</text>
<text x="40.3" y="169.8">1</text>
<text x="40.3" y="171.7">2</text>
<text x="40.3" y="173.5">3</text>
<text x="40.3" y="175.3">4</text>
<text x="40.3" y="177.2">5</text>
<text x="190.2" y="179">Title:</text>
<text x="190.2" y="182.7">Sheet Name:</text>
<text x="190.2" y="186.4">Size:</text>
<text x="190.2" y="189.1">Date:</text>
<text x="190.2" y="190.9">File:</text>
<text x="203" y="186.4">Number:</text>
<text x="205.7" y="189.1">Time:</text>
<text x="219.5" y="186.4">Revision:</text>
<text x="219.5" y="189.1">Sheet 3 of 4</text>
</g>
<g font-size="1.7" fill="#000080">
<text x="125.9" y="32.5">L4</text>
<text x="122.3" y="38">TRANSFORMER</text>
<text x="159" y="41.7">SP1</text>
<text x="258.7" y="38.7">E2</text>
<text x="133.8" y="46.6">FDN327N</text>
<text x="133.8" y="44.8">Q4</text>
<text x="185.4" y="43.7">R6</text>
<text x="185.4" y="47">22</text>
<text x="246.1" y="43.5">L2</text>
<text x="246.1" y="47.2">10nH</text>
<text x="261.7" y="43.5">*</text>
<text x="26.7" y="53.4">R3</text>
<text x="76.9" y="52.3">R1</text>
<text x="125.7" y="50.6">1M</text>
<text x="125.7" y="48.8">R29</text>
<text x="153.5" y="51.7">C5</text>
<text x="153.5" y="53.6">.1uF</text>
<text x="158.7" y="48.3">4000 Hz</text>
<text x="200.2" y="53.4">C12</text>
<text x="26.7" y="55.2">39K</text>
<text x="35.1" y="55.4">U1</text>
<text x="76.8" y="54.1">4.7K</text>
<text x="138.8" y="59.1">ONLY ONE OF THESE ARE USED</text>
<text x="143.3" y="57.2">SPEAKER OPTION</text>
<text x="200.2" y="55.2">33pF</text>
<text x="183.5" y="65.7">R7</text>
<text x="196.4" y="65.7">R8</text>
<text x="248.5" y="64.4">Q1</text>
<text x="140.4" y="68.4">DS2</text>
<text x="177.3" y="71.9">C15</text>
<text x="183.5" y="69">6.8K</text>
<text x="196.4" y="69">4.7K</text>
<text x="205.7" y="71.7">C8</text>
<text x="233.6" y="70.1">Y1</text>
<text x="233.6" y="71.9">916.5 MHz</text>
<text x="248.5" y="66.2">NE85619</text>
<text x="262.6" y="68">2pF</text>
<text x="262.6" y="66.2">C2</text>
<text x="9.4" y="75.6">39K</text>
<text x="9.4" y="73.7">R4</text>
<text x="141.5" y="75.6">LED</text>
<text x="177.3" y="76.5">0.1uF</text>
<text x="189.2" y="74.6">39K</text>
<text x="189.2" y="72.8">R10</text>
<text x="205.7" y="73.5">1000pF</text>
<text x="248.5" y="77.4">0.18uH</text>
<text x="248.5" y="75.6">L3</text>
<text x="262.6" y="77.2">C19</text>
<text x="127.6" y="80.3">R22</text>
<text x="127.6" y="83.6">200</text>
<text x="137.8" y="81">DS1</text>
<text x="242.2" y="81">C6</text>
<text x="262.6" y="79">2.7pF</text>
<text x="13.8" y="86.4">39K</text>
<text x="13.8" y="84.5">R15</text>
<text x="35.1" y="88.3">PIC16F690</text>
<text x="141.5" y="84.7">LED</text>
<text x="242.2" y="86.5">100pF</text>
<text x="248.7" y="88.2">68</text>
<text x="248.7" y="86.4">R11</text>
<text x="151.4" y="105.6">39K</text>
<text x="151.4" y="103.8">R28</text>
<text x="156.9" y="107.4">SW1</text>
<text x="235.8" y="106.5">R2</text>
<text x="248.5" y="104.3">2N7002</text>
<text x="248.5" y="102.4">Q3</text>
<text x="40.4" y="112.2">C27</text>
<text x="235.8" y="108.3">1M</text>
<text x="39.7" y="118.6">0,01pF</text>
<text x="156.2" y="114.9">SWITCH</text>
<text x="48.7" y="121.2">R23</text>
<text x="48.7" y="123">10M</text>
<text x="147.7" y="128.5">39K</text>
<text x="147.7" y="126.6">R25</text>
<text x="156.9" y="129.4">SW2</text>
<text x="108.3" y="137.6">R27</text>
<text x="116.8" y="137.6">C25</text>
<text x="123" y="132.1">D2</text>
<text x="139.5" y="137.8">20pF</text>
<text x="139.5" y="132.3">C16</text>
<text x="155.3" y="136.9">SWITCH PB</text>
<text x="259.7" y="135.8">39K</text>
<text x="259.7" y="133.9">R5</text>
<text x="108.3" y="139.4">4.7M</text>
<text x="116.8" y="139.4">0.1pF</text>
<text x="123" y="138">1N4148</text>
<text x="136.2" y="141.3">1N4148</text>
<text x="136.2" y="139.4">D3</text>
<text x="148.8" y="154.3">U7</text>
<text x="148.8" y="156.1">TLE4913</text>
<text x="200.2" y="156.1">U3</text>
<text x="227.8" y="161.4">0.1uF</text>
<text x="227.8" y="159.6">C18</text>
<text x="238.8" y="156.1">U4</text>
<text x="38.8" y="167.1">J1</text>
<text x="200.2" y="167.1">DS1631</text>
<text x="238.8" y="167.1">24AA256</text>
<text x="131.2" y="172.4">39K</text>
<text x="131.2" y="170.6">R9</text>
<text x="141.5" y="170.6">C1</text>
<text x="141.5" y="172.4">0.1uF</text>
<text x="148.8" y="172.4">10pF</text>
<text x="148.8" y="170.6">C4</text>
<text x="38.8" y="179.9">4pin Connector</text>
<text x="161.7" y="183.6">Juan A. Nadal</text>
<text x="161.7" y="185.4">Touraj</text>
<text x="180" y="183.6">2/10/2009</text>
<text x="180" y="185.4">2/10/2009</text>
<text x="236.9" y="181.7">ActiveWave</text>
<text x="236.9" y="183.6">902 Clint Moore Rd., Suite 118</text>
<text x="236.9" y="185.4">Boca Raton</text>
<text x="161.7" y="187.2">Touraj</text>
<text x="180" y="187.2">2/10/2009</text>
<text x="236.9" y="187.2">FL, 33487</text>
<text x="236.9" y="189.1">561-999-9422</text>
</g>
<g font-size="1.7" fill="#bf0000">
<text x="180.9" y="35.3">3V</text>
<text x="28.6" y="44.4">3V</text>
<text x="258" y="126.8">3V</text>
<text x="217.6" y="150.6">3V</text>
<text x="225" y="150.6">3V</text>
<text x="261.7" y="152.4">3V</text>
<text x="47" y="159.8">3V</text>
</g>
<g font-size="1.3">
<text x="164.5" y="180.9">APPROVALS</text>
<text x="181.9" y="180.9">DATE</text>
</g>
<g font-size="1.3" fill="#000080">
<text x="194.7" y="189.1">5/5/2012</text>
<text x="194.7" y="191">C:\ActiveWave\Protel Files\Tags\105 Credit Card Size with Batt Holder\Rev20\Schematic\PG3 SHEET1.schdoc</text>
<text x="210.3" y="189.1">10:19:35 AM</text>
</g>
<g font-size=".8">
<text x="158" y="183.7">Drawn:</text>
<text x="158" y="185.6">Checked:</text>
<text x="178.2" y="183.7">Date:</text>
<text x="178.2" y="185.6">Date:</text>
<text x="158" y="187.4">Release:</text>
<text x="178.2" y="187.4">Date:</text>
</g>
</svg>
